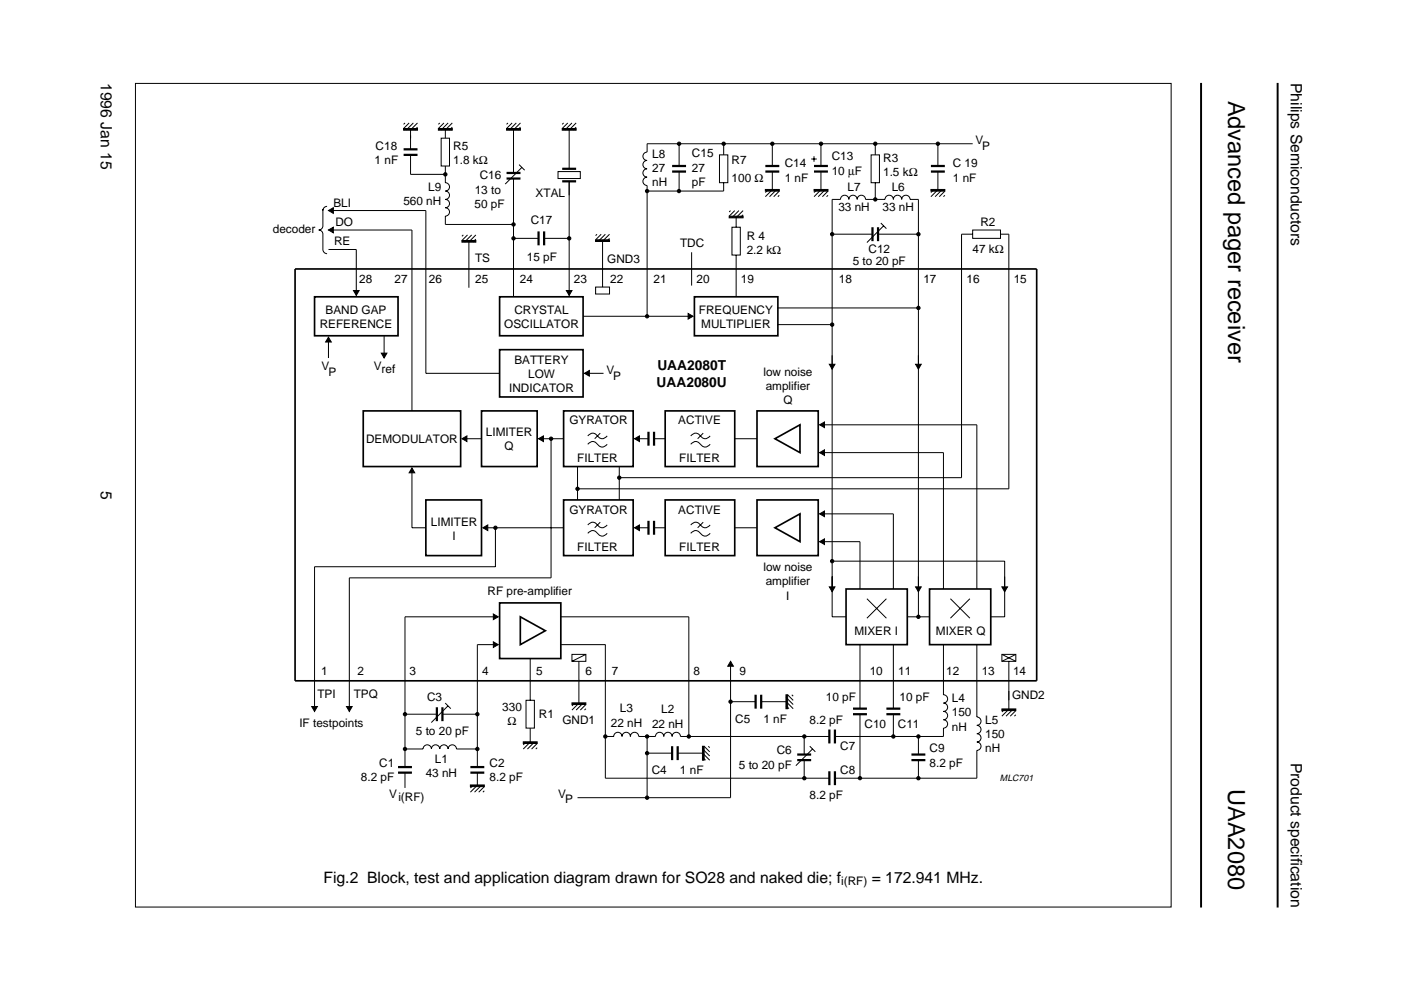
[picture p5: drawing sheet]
<svg xmlns="http://www.w3.org/2000/svg" width="297mm" height="210mm" viewBox="0 0 297 210" stroke-linecap="round" stroke-linejoin="round" font-family="sans-serif">
<path d="M254.6 17.6v174.8M270.9 17.6v174.8" fill="none" stroke="#000" stroke-width=".42"/>
<g fill="#fff">
<path d="M143.9 17.5v4.5z"/>
<path d="M143 22.1h2z"/>
<path d="M140.1 17.5h7.1v165.8h-7.1z"/>
<circle cx="140.9" cy="38.3" r=".22"/>
<circle cx="142.8" cy="38.3" r=".22"/>
<circle cx="144.7" cy="38.3" r=".22"/>
<circle cx="146.5" cy="38.3" r=".22"/>
<circle cx="140.9" cy="153.2" r=".22"/>
<circle cx="142.8" cy="153.2" r=".22"/>
<circle cx="144.7" cy="153.2" r=".22"/>
<circle cx="146.5" cy="153.2" r=".22"/>
</g>
<g fill="none" stroke="#000" stroke-width=".35">
<path d="M62.6 57h157.2v87.3h-157.2zM66.7 62.9h17.7v8.3h-17.7zM105.9 62.9h17.7v8.3h-17.7zM105.9 74.1h17.7v10.1h-17.7zM147.2 62.9h17.7v8.3h-17.7zM77 87.1h20.7v11.8h-20.7zM102.1 87.1h11.8v11.8h-11.8zM119.5 87.1h14.7v11.8h-14.7zM141 87.1h14.8v11.8h-14.8zM160.5 87.1h13v11.8h-13zM164.3 93l5.3-2.9v5.9zM90.3 106h11.8v11.8h-11.8z"/>
<path d="M119.5 106h14.7v11.8h-14.7zM141 106h14.8v11.8h-14.8zM160.5 106h13v11.8h-13zM164.3 111.9l5.3-3v5.9zM105.9 127.8h13v11.8h-13zM110.3 130.8l5.3 2.9-5.3 3zM179.4 124.9h13v11.8h-13zM197.1 124.9h13v11.8h-13z"/>
</g>
<g fill="none" stroke="#000" stroke-width=".21">
<path d="M85.9 26.1l-.3 .3M86.8 26.1l-1.2 1.1M87 32.8v4.2h7.4M87.6 26.1l-1.4 1.4M88.5 26.1l-1.5 1.4v4.2M88.5 27l-.6 .5M93.2 26.1l-.3 .3M93.5 29.3h1.8v5.9h-1.8zM94.1 26.1l-1.2 1.1M94.4 35.2v3.5a.88 .88 0 0 1 .9 .9 .88 .88 0 0 1-.9 .9 .89 .89 0 0 1 .9 .9 .89 .89 0 0 1-.9 .9 .88 .88 0 0 1 .9 .9 .88 .88 0 0 1-.9 .8 .88 .88 0 0 1 .9 .9 .88 .88 0 0 1-.9 .9v1.8h14.5M95 26.1l-1.5 1.4M95.9 27l-.6 .5"/>
<path d="M95.9 26.1l-1.5 1.4v1.8M107.7 26.1l-.3 .3M108.6 26.1l-1.2 1.1M108.9 27.5v9.2M108.9 37.9v25M109.5 26.1l-1.5 1.4M110.1 34.9l1.1 1.2M110.4 27l-.6 .5M110.4 26.1l-1.5 1.4M110.6 35.5l-3.5 3.5M118.3 36.4h4.7v1.5h-4.7zM119.5 26.1l-.3 .3"/>
<path d="M120.4 26.1l-1.2 1.1M120.7 27.5v8.3M120.7 38.4v24.2M121.3 26.1l-1.5 1.4M122.2 27l-.6 .5M122.2 26.1l-1.5 1.4M144 30.5v4.7M144 36.4v4.1M152.5 32.8h1.8v5.9h-1.8zM153.4 38.7v1.8h-16.2M153.4 30.5v2.3M163.7 36.4v3.8l-1.4 1.5"/>
<path d="M163.7 30.5v4.7M172 33.7h1.2M172.6 33.1v1.2M174.1 30.5v4.7M174.1 36.4v3.8M184.7 32.8h1.8v5.9h-1.8zM185.6 30.5v2.3M185.6 38.7v3.6M198.8 36.4v3.8l-1.4 1.5M198.9 30.5v4.7M206.2 30.5h-69v1.7a.88 .88 0 0 0-.9 .9 .88 .88 0 0 0 .9 .9 .89 .89 0 0 0-.9 .9 .89 .89 0 0 0 .9 .9 .88 .88 0 0 0-.9 .9 .88 .88 0 0 0 .9 .9 .88 .88 0 0 0-.9 .8 .88 .88 0 0 0 .9 .9v27.8M68.5 44.3v3.6a.88 .88 0 0 1-.9 .9 .89 .89 0 0 1 .9 .9v3.2a.89 .89 0 0 0 .8 .9"/>
<path d="M69.3 43.8a.89 .89 0 0 0-.8 .8M69.6 48.8h17.7v38.3M69.6 44.6h20.7v34.6h15.6M69.6 52.9h5.9v9.7M98.2 49.8l-.3 .3M99.1 49.8l-1.2 1.2M99.4 51.3v9.7M100 49.8l-1.5 1.5M100.9 50.7l-.6 .6M100.9 49.8l-1.5 1.5M108.9 50.5h5.3M115.4 50.5h5.3"/>
<path d="M126.6 49.7l-.3 .3M127.5 49.7l-1.2 1.1M128.3 49.7l-1.4 1.4M129.2 50.6l-.6 .5M129.2 49.7l-1.4 1.4v9.8M146.6 53.5v7M154.9 44.7l-.3 .2M155.2 48.2h1.8v5.9h-1.8zM155.8 44.7l-1.2 1.1M156.1 54.1v8.8M156.7 44.7l-1.5 1.4M157.6 45.5l-.6 .6"/>
<path d="M157.6 44.7l-1.5 1.4v2.1M162.9 40.2l-.6 .6M164.6 40.2l-1.4 1.5M165.2 40.5l-1.2 1.2M165.2 41.4l-.3 .3M173.2 40.2l-.6 .6M174.1 40.2l-1.5 1.5M175 40.2l-1.5 1.5M175.5 40.5l-1.1 1.2M175.5 41.4l-.2 .3M176.4 49.7h8.6M186.2 49.7h8.5"/>
<path d="M186.8 47.3l1.1 1.2M187.3 47.9l-3.5 3.5M198 40.2l-.6 .6M199.7 40.2l-1.4 1.5M200.3 40.5l-1.2 1.2M200.3 41.4l-.3 .3M206.2 48.8h5.9v1.7h-5.9zM206.2 49.7h-2.3v51.6h-72.6M212.1 49.7h1.8v53.9h-91.5M69.6 71.5v4.4M81.4 71.2v4.7M123.6 67.1h23.3"/>
<path d="M123.9 79.2h4.1M126.3 60.9h2.9v1.4h-2.9zM164.9 65.3h29.8M164.9 68.8h11.5M87.3 99.2v12.7h3M98 93h4.1M114.2 93h5.3M116.8 93v29.5h-42.7v28.3M122.4 98.9v7.1M124.6 92.4a1.24 1.24 0 0 1 2.2 .1 1.17 1.17 0 0 0 1.9-.1M124.6 94.2a1.24 1.24 0 0 1 2.2 .1 1.17 1.17 0 0 0 1.9-.1M127.3 91.8l-1.2 1.2"/>
<path d="M131.3 98.9v7.1M134.5 93h3M138.7 93h2.3M146.4 92.4a1.24 1.24 0 0 1 2.2 .1 1.17 1.17 0 0 0 2-.1M146.4 94.2a1.24 1.24 0 0 1 2.2 .1 1.17 1.17 0 0 0 2-.1M149.1 91.8l-1.2 1.2M155.8 93h4.7M173.8 90.1h33.3v34.8M173.8 96h26.2v28.9M102.4 111.9h17.1M105 111.9v8.3h-38.3v30.6M124.6 111.3a1.24 1.24 0 0 1 2.2 .1 1.17 1.17 0 0 0 1.9-.1"/>
<path d="M124.6 113.1a1.24 1.24 0 0 1 2.2 .1 1.17 1.17 0 0 0 1.9-.1M127.3 110.7l-1.2 1.2M134.5 111.9h3M138.7 111.9h2.3M146.4 111.3a1.24 1.24 0 0 1 2.2 .1 1.17 1.17 0 0 0 2-.1M146.4 113.1a1.24 1.24 0 0 1 2.2 .1 1.17 1.17 0 0 0 2-.1M149.1 110.7l-1.2 1.2M155.8 111.9h4.7M173.8 108.9h15.6v16M173.8 114.8h8.5v10.1M176.4 119h36.6v11.8h-2.9M105.6 130.8h-19.7v31.8"/>
<path d="M105.6 136.7h-4.4v25.9M112.4 139.6v8.9M118.9 130.8h27.1v25.3M118.9 136.7h9.4v28.3h47.5M121.3 138.7h2.9v1.5h-2.9zM124.2 138.7l-2.9 1.5M179.4 130.8h-3v-88.5h1.8a.89 .89 0 0 1 .9-.9 .89 .89 0 0 1 .9 .9 .88 .88 0 0 1 .9-.9 .88 .88 0 0 1 .8 .9 .88 .88 0 0 1 .9-.9 .88 .88 0 0 1 .9 .9h4.1a.89 .89 0 0 1 .9-.9 .89 .89 0 0 1 .9 .9 .88 .88 0 0 1 .9-.9 .88 .88 0 0 1 .9 .9 .88 .88 0 0 1 .9-.9 .88 .88 0 0 1 .9 .9h1.7v88.5M182.3 136.7v13.5M183.8 126.9l4.1 4.2M187.9 126.9l-4.1 4.2M189.4 136.7v13.5M192.4 130.8h4.7"/>
<path d="M200 136.7v10.6a.88 .88 0 0 1 .9 .9 .88 .88 0 0 1-.9 .9 .89 .89 0 0 1 .9 .9 .89 .89 0 0 1-.9 .8 .88 .88 0 0 1 .9 .9 .88 .88 0 0 1-.9 .9 .88 .88 0 0 1 .9 .9 .88 .88 0 0 1-.9 .9v1.7h-23M201.5 126.9l4.1 4.2M205.6 126.9l-4.1 4.2M207.1 136.7v15.3a.88 .88 0 0 1 .9 .9 .88 .88 0 0 1-.9 .9 .88 .88 0 0 1 .9 .9 .88 .88 0 0 1-.9 .9 .89 .89 0 0 1 .9 .8 .89 .89 0 0 1-.9 .9 .88 .88 0 0 1 .9 .9 .88 .88 0 0 1-.9 .9v5.9h-30.1M212.4 138.7h3v1.5h-3zM212.4 138.7l3 1.5M215.4 138.7l-3 1.5M85.9 158.8h3.8a.88 .88 0 0 1 .9-.9 .88 .88 0 0 1 .9 .9 .89 .89 0 0 1 .9-.9 .89 .89 0 0 1 .8 .9 .88 .88 0 0 1 .9-.9 .88 .88 0 0 1 .9 .9 .88 .88 0 0 1 .9-.9 .88 .88 0 0 1 .9 .9h4.4M85.9 151.4h6.7M93.8 151.4h7.4M94.4 149.1l1.2 1.1M95 149.7l-3.6 3.5"/>
<path d="M111.5 157.3l-.6 .6M111.5 148.5h1.8v5.9h-1.8zM112.4 154.4v2.9l-1.5 1.5M113.3 157.3l-1.5 1.5M113.9 157.6l-1.2 1.2M113.9 158.5l-.3 .3M121.9 149.1l-.6 .6M122.7 140.2v8.9l-1.4 1.5M123.6 149.1l-1.4 1.5M124.2 149.4l-1.2 1.2M124.2 150.3l-.3 .3M128.3 156.1h1.8a.89 .89 0 0 1 .9-.8 .89 .89 0 0 1 .9 .8 .88 .88 0 0 1 .9-.8 .88 .88 0 0 1 .9 .8 .88 .88 0 0 1 .8-.8 .88 .88 0 0 1 .9 .8h3.6a.88 .88 0 0 1 .9-.8 .88 .88 0 0 1 .8 .8 .89 .89 0 0 1 .9-.8 .89 .89 0 0 1 .9 .8 .88 .88 0 0 1 .9-.8 .88 .88 0 0 1 .9 .8h31.5"/>
<path d="M137.2 156.1v13M137.2 159.7h5.3M143.7 159.7h5.3l1.5 1.5M149 158.8l1.5 1.5M149.3 158.2l1.2 1.2M150.2 158.2l.3 .3M154.9 140.2v28.9h-32.5M154.9 148.8h5.3M161.4 148.8h5.3l1.5 1.5M166.7 149.7l.6 .6M166.7 147.9l1.5 1.5M167 147.3l1.2 1.2"/>
<path d="M167.9 147.3l.3 .3M170.5 156.1v3.9M171.7 158.2l1.2 1.2M172.3 158.8l-3.6 3.5M182.3 151.4v13.6M189.4 151.4v4.7M194.7 156.1v3.9M213 150.4l-.6 .6M213.9 140.2v10.2l-1.5 1.4M214.8 150.4l-1.5 1.4M215.4 150.7l-1.2 1.1M215.4 151.5l-.3 .3"/>
<path d="M85.9 163.8v3.3M100.3 166.5l-.6 .6M101.2 163.8v2.7l-1.5 1.5M102.1 166.5l-1.5 1.5M102.7 166.8l-1.2 1.2M102.7 167.7l-.3 .3M149 160.6l.6 .6M170.5 161.2v3.8M194.7 161.2v3.8"/>
</g>
<g fill="none" stroke="#000" stroke-width=".47">
<path d="M85.6 31.7h2.9M85.6 32.8h2.9M107.4 37.9h2.9M107.4 36.7h2.9M119.2 35.8h3M119.2 38.4h3M142.5 36.4h3M142.5 35.2h3M162.3 36.4h2.9M162.3 35.2h2.9M172.6 36.4h2.9M172.6 35.2h2.9"/>
<path d="M197.4 36.4h2.9M197.4 35.2h2.9M114.2 49.1v2.9M115.4 49.1v2.9M185 48.2v2.9M186.2 48.2v2.9M137.5 91.5v3M138.7 91.5v3M137.5 110.4v3M138.7 110.4v3M92.6 150v2.9M93.8 150v2.9"/>
<path d="M142.5 158.2v3M143.7 158.2v3M160.2 147.3v2.9M161.4 147.3v2.9M169 160h3M175.8 154.7v2.9M177 154.7v2.9M180.9 150.2h2.9M180.9 151.4h2.9M187.9 150.2h3M187.9 151.4h3M193.2 160h3"/>
<path d="M84.4 162.6h2.9M84.4 163.8h2.9M99.7 162.6h3M99.7 163.8h3M169 161.2h3M175.8 163.5v3M177 163.5v3M193.2 161.2h3"/>
</g>
<g fill="#000" stroke="#000" stroke-width=".21">
<path d="M85.6 27.2h2.9v.4h-2.9zM92.9 27.2h3v.4h-3zM107.4 27.2h3v.4h-3zM119.2 27.2h3v.4h-3zM69.6 48.8l1.1-.6v1.2zM69.6 44.6l1.1-.6v1.2zM97.9 51h3v.3h-3zM126.3 50.8h2.9v.4h-2.9zM154.6 45.8h3v.4h-3zM162.3 40.2h2.9v.3h-2.9zM172.6 40.2h2.9v.3h-2.9zM197.4 40.2h2.9v.3h-2.9z"/>
<path d="M69.6 71.5l.6 1h-1.2zM74.9 61.6h1.2l-.6 1zM80.8 74.9h1.2l-.6 1zM120.1 61.6h1.2l-.6 1zM123.9 79.2l1.1-.6v1.2zM145.9 66.5l1 .6-1 .6zM175.8 77.2h1.2l-.6 1.1zM194.1 77.2h1.2l-.6 1.1zM98 93l1-.6v1.2zM114.2 93l1-.6v1.2zM134.5 93l1.1-.6v1.2zM173.8 90.1l1-.6v1.2z"/>
<path d="M173.8 96l1-.6v1.2zM87.3 99.2l.6 1h-1.2zM102.4 111.9l1-.6v1.2zM134.5 111.9l1.1-.6v1.2zM173.8 108.9l1-.5v1.1zM173.8 114.8l1-.5v1.1zM104.6 136.1l1 .6-1 .6zM104.6 130.2l1 .6-1 .6zM175.8 124.4h1.2l-.6 1.1zM194.1 124.4h1.2l-.6 1.1zM212.4 124.4h1.2l-.6 1.1zM66.1 149.8h1.2l-.6 1z"/>
<path d="M73.5 149.8h1.2l-.6 1zM110.9 157.3h3v.3h-3zM121.3 149h2.9v.4h-2.9zM148.9 158.2h.4v3h-.4zM154.9 140.2l.6 1.1h-1.2zM166.6 147.3h.4v3h-.4zM212.4 150.3h3v.4h-3zM99.7 166.4h3v.4h-3z"/>
<circle cx="94.4" cy="37" r=".35"/>
<circle cx="144" cy="30.5" r=".35"/>
<circle cx="153.4" cy="30.5" r=".35"/>
<circle cx="163.7" cy="30.5" r=".35"/>
<circle cx="174.1" cy="30.5" r=".35"/>
<circle cx="185.6" cy="30.5" r=".35"/>
<circle cx="198.9" cy="30.5" r=".35"/>
<circle cx="108.9" cy="47.6" r=".35"/>
<circle cx="108.9" cy="50.5" r=".35"/>
<circle cx="120.7" cy="50.5" r=".35"/>
<circle cx="137.2" cy="40.5" r=".35"/>
<circle cx="144" cy="40.5" r=".35"/>
<circle cx="176.4" cy="49.7" r=".35"/>
<circle cx="185.6" cy="42.3" r=".35"/>
<circle cx="194.7" cy="49.7" r=".35"/>
<circle cx="137.2" cy="67.1" r=".35"/>
<circle cx="176.4" cy="68.8" r=".35"/>
<circle cx="194.7" cy="65.3" r=".35"/>
<circle cx="116.8" cy="93" r=".35"/>
<circle cx="105" cy="111.9" r=".35"/>
<circle cx="122.4" cy="103.6" r=".35"/>
<circle cx="131.3" cy="101.3" r=".35"/>
<circle cx="176.4" cy="119" r=".35"/>
<circle cx="194.7" cy="130.8" r=".35"/>
<circle cx="85.9" cy="151.4" r=".35"/>
<circle cx="85.9" cy="158.8" r=".35"/>
<circle cx="101.2" cy="158.8" r=".35"/>
<circle cx="101.2" cy="151.4" r=".35"/>
<circle cx="128.3" cy="156.1" r=".35"/>
<circle cx="137.2" cy="156.1" r=".35"/>
<circle cx="137.2" cy="159.7" r=".35"/>
<circle cx="146" cy="156.1" r=".35"/>
<circle cx="154.9" cy="148.8" r=".35"/>
<circle cx="170.5" cy="156.1" r=".35"/>
<circle cx="189.4" cy="156.1" r=".35"/>
<circle cx="194.7" cy="156.1" r=".35"/>
<circle cx="137.2" cy="169.1" r=".35"/>
<circle cx="170.5" cy="165" r=".35"/>
<circle cx="182.3" cy="165" r=".35"/>
<circle cx="194.7" cy="165" r=".35"/>
</g>
<path d="M33.6 184.9h209.8v7.5h-209.8z" fill-rule="evenodd" fill="#fff"/>
<path d="M28.7 17.7h219.6v174.6h-219.6z" fill="none" stroke="#000" stroke-width=".21"/>
<g font-size="5">
<text x="260.4" y="21.3" transform="rotate(90 260.4 21.3)">Advanced pager receiver</text>
<text x="260.4" y="167.3" transform="rotate(90 260.4 167.3)">UAA2080</text>
</g>
<g font-size="3.3">
<text x="21.4" y="17.6" transform="rotate(90 21.4 17.6)">1996 Jan 15</text>
<text x="273.7" y="17.6" transform="rotate(90 273.7 17.6)">Philips Semiconductors</text>
<text x="21.4" y="104.1" transform="rotate(90 21.4 104.1)">5</text>
<text x="273.7" y="161.7" transform="rotate(90 273.7 161.7)">Product specif</text>
<text x="273.7" y="181.9" transform="rotate(90 273.7 181.9)">ication</text>
<text x="68.6" y="187.1">Fig.2 Block, test and application diagram drawn for SO28 and naked die; f</text>
<text x="184.8" y="187.1">= 172.941 MHz.</text>
</g>
<g font-size="2.9">
<text x="139.2" y="82.1">UAA2080U</text>
<text x="139.4" y="78.5">UAA2080T</text>
</g>
<g font-size="2.5">
<text x="79.4" y="34.7">1 nF</text>
<text x="79.6" y="31.7">C18</text>
<text x="96.1" y="31.7">R5</text>
<text x="96.1" y="34.7">1.8 kΩ</text>
<text x="138.3" y="33.5">L8</text>
<text x="146.7" y="33.4">C15</text>
<text x="155.1" y="34.8">R7</text>
<text x="166.4" y="35.5">C14</text>
<text x="176.3" y="34">C13</text>
<text x="187.2" y="34.3">R3</text>
<text x="202" y="35.5">C 19</text>
<text x="206.8" y="30.5">V</text>
<text x="208.3" y="31.7">P</text>
<text x="90.8" y="40.5">L9</text>
<text x="100.7" y="41.1">13 to</text>
<text x="101.7" y="38">C16</text>
<text x="113.6" y="41.7">XTAL</text>
<text x="138.3" y="36.5">27</text>
<text x="138.3" y="39.5">nH</text>
<text x="146.7" y="36.4">27</text>
<text x="146.7" y="39.4">pF</text>
<text x="155.1" y="38.6">100 Ω</text>
<text x="166.4" y="38.5">1 nF</text>
<text x="176.3" y="37">10 µF</text>
<text x="179.7" y="40.5">L7</text>
<text x="187.2" y="37.3">1.5 kΩ</text>
<text x="189.1" y="40.5">L6</text>
<text x="202" y="38.5">1 nF</text>
<text x="70.7" y="43.8">BLI</text>
<text x="71.1" y="48">DO</text>
<text x="85.5" y="43.5">560 nH</text>
<text x="100.6" y="44.1">50 pF</text>
<text x="112.5" y="47.5">C17</text>
<text x="177.7" y="44.8">33 nH</text>
<text x="187.1" y="44.8">33 nH</text>
<text x="207.9" y="48">R2</text>
<text x="57.9" y="49.4">decoder</text>
<text x="70.8" y="51.9">RE</text>
<text x="144.2" y="52.3">TDC</text>
<text x="158.3" y="50.9">R 4</text>
<text x="158.3" y="53.9">2.2 kΩ</text>
<text x="184.1" y="53.6">C12</text>
<text x="206.2" y="53.6">47 kΩ</text>
<text x="100.7" y="55.5">TS</text>
<text x="111.7" y="55.2">15 pF</text>
<text x="128.8" y="55.9">GND3</text>
<text x="180.8" y="56.1">5 to 20 pF</text>
<text x="76.2" y="60">28</text>
<text x="83.7" y="60">27</text>
<text x="91" y="60">26</text>
<text x="100.7" y="60">25</text>
<text x="110.2" y="60">24</text>
<text x="121.7" y="60">23</text>
<text x="129.4" y="60">22</text>
<text x="138.5" y="60">21</text>
<text x="147.7" y="60">20</text>
<text x="157.1" y="60">19</text>
<text x="177.9" y="60">18</text>
<text x="195.8" y="60">17</text>
<text x="204.9" y="60">16</text>
<text x="214.9" y="60">15</text>
<text x="67.8" y="69.5">REFERENCE</text>
<text x="69" y="66.5">BAND GAP</text>
<text x="106.9" y="69.5">OSCILLATOR</text>
<text x="109.1" y="66.5">CRYSTAL</text>
<text x="148.2" y="66.5">FREQUENCY</text>
<text x="148.7" y="69.5">MULTIPLIER</text>
<text x="109.1" y="77.1">BATTERY</text>
<text x="68.2" y="78.6">V</text>
<text x="69.7" y="79.8">P</text>
<text x="79.2" y="78.6">V</text>
<text x="80.9" y="79.2">ref</text>
<text x="108" y="83.1">INDICATOR</text>
<text x="112" y="80.1">LOW</text>
<text x="128.6" y="79.3">V</text>
<text x="130" y="80.5">P</text>
<text x="161.9" y="79.7">low noise</text>
<text x="162.3" y="82.7">amplifier</text>
<text x="166.1" y="85.8">Q</text>
<text x="77.6" y="94">DEMODULATOR</text>
<text x="103" y="92.5">LIMITER</text>
<text x="107" y="95.5">Q</text>
<text x="120.7" y="90">GYRATOR</text>
<text x="143.8" y="90">ACTIVE</text>
<text x="122.4" y="97.9">FILTER</text>
<text x="144" y="97.9">FILTER</text>
<text x="91.4" y="111.4">LIMITER</text>
<text x="120.7" y="108.9">GYRATOR</text>
<text x="143.8" y="108.9">ACTIVE</text>
<text x="95.9" y="114.5">I</text>
<text x="122.4" y="116.9">FILTER</text>
<text x="144" y="116.9">FILTER</text>
<text x="161.9" y="121.1">low noise</text>
<text x="162.3" y="124.1">amplifier</text>
<text x="103.4" y="126.2">RF pre-amplifier</text>
<text x="166.7" y="127.1">I</text>
<text x="181.1" y="134.5">MIXER I</text>
<text x="198.4" y="134.5">MIXER Q</text>
<text x="68.1" y="143.1">1</text>
<text x="75.8" y="143.1">2</text>
<text x="86.9" y="143.1">3</text>
<text x="102.3" y="143.1">4</text>
<text x="113.7" y="143.1">5</text>
<text x="124.1" y="143.1">6</text>
<text x="129.7" y="143.1">7</text>
<text x="147" y="143.1">8</text>
<text x="156.8" y="143.1">9</text>
<text x="184.4" y="143.1">10</text>
<text x="190.4" y="143.1">11</text>
<text x="200.6" y="143.1">12</text>
<text x="208.1" y="143.1">13</text>
<text x="214.8" y="143.1">14</text>
<text x="67.3" y="148.1">TPI</text>
<text x="75" y="148.1">TPQ</text>
<text x="90.5" y="148.7">C3</text>
<text x="175.1" y="148.7">10 pF</text>
<text x="190.7" y="148.7">10 pF</text>
<text x="201.8" y="148.9">L4</text>
<text x="214.6" y="148.3">GND2</text>
<text x="63.5" y="154.1">IF testpoints</text>
<text x="88.2" y="155.8">5 to 20 pF</text>
<text x="106.5" y="150.8">330</text>
<text x="107.6" y="153.8">Ω</text>
<text x="114.3" y="152.2">R1</text>
<text x="119.3" y="153.5">GND1</text>
<text x="129.5" y="154.1">22 nH</text>
<text x="131.5" y="151">L3</text>
<text x="138.2" y="154.3">22 nH</text>
<text x="140.2" y="151.2">L2</text>
<text x="155.9" y="153.3">C5</text>
<text x="161.9" y="153.3">1 nF</text>
<text x="171.6" y="153.5">8.2 pF</text>
<text x="183.3" y="154.3">C10</text>
<text x="190.4" y="154.3">C11</text>
<text x="201.8" y="151.9">150</text>
<text x="201.8" y="154.9">nH</text>
<text x="208.9" y="153.4">L5</text>
<text x="92.2" y="161.8">L1</text>
<text x="164.7" y="159.9">C6</text>
<text x="178.2" y="159.1">C7</text>
<text x="197.1" y="159.5">C9</text>
<text x="208.9" y="156.5">150</text>
<text x="208.9" y="159.5">nH</text>
<text x="76.5" y="165.7">8.2 pF</text>
<text x="80.4" y="162.6">C1</text>
<text x="90.3" y="164.8">43 nH</text>
<text x="103.8" y="162.6">C2</text>
<text x="103.8" y="165.7">8.2 pF</text>
<text x="138.2" y="164.1">C4</text>
<text x="144.2" y="164.1">1 nF</text>
<text x="156.6" y="163">5 to 20 pF</text>
<text x="178.2" y="164.1">C8</text>
<text x="197.1" y="162.5">8.2 pF</text>
<text x="82.5" y="169.2">V</text>
<text x="84.5" y="169.9">i(RF)</text>
<text x="118.4" y="169.1">V</text>
<text x="119.8" y="170.3">P</text>
<text x="171.6" y="169.5">8.2 pF</text>
<text x="178.4" y="187.7">i(RF)</text>
</g>
<text font-size="2.1" fill="#fff" x="142.6" y="182.2" transform="rotate(-90 142.6 182.2)">handbook, full pagewidth</text>
<text font-size="1.9" x="212" y="165.6">MLC701</text>
</svg>
